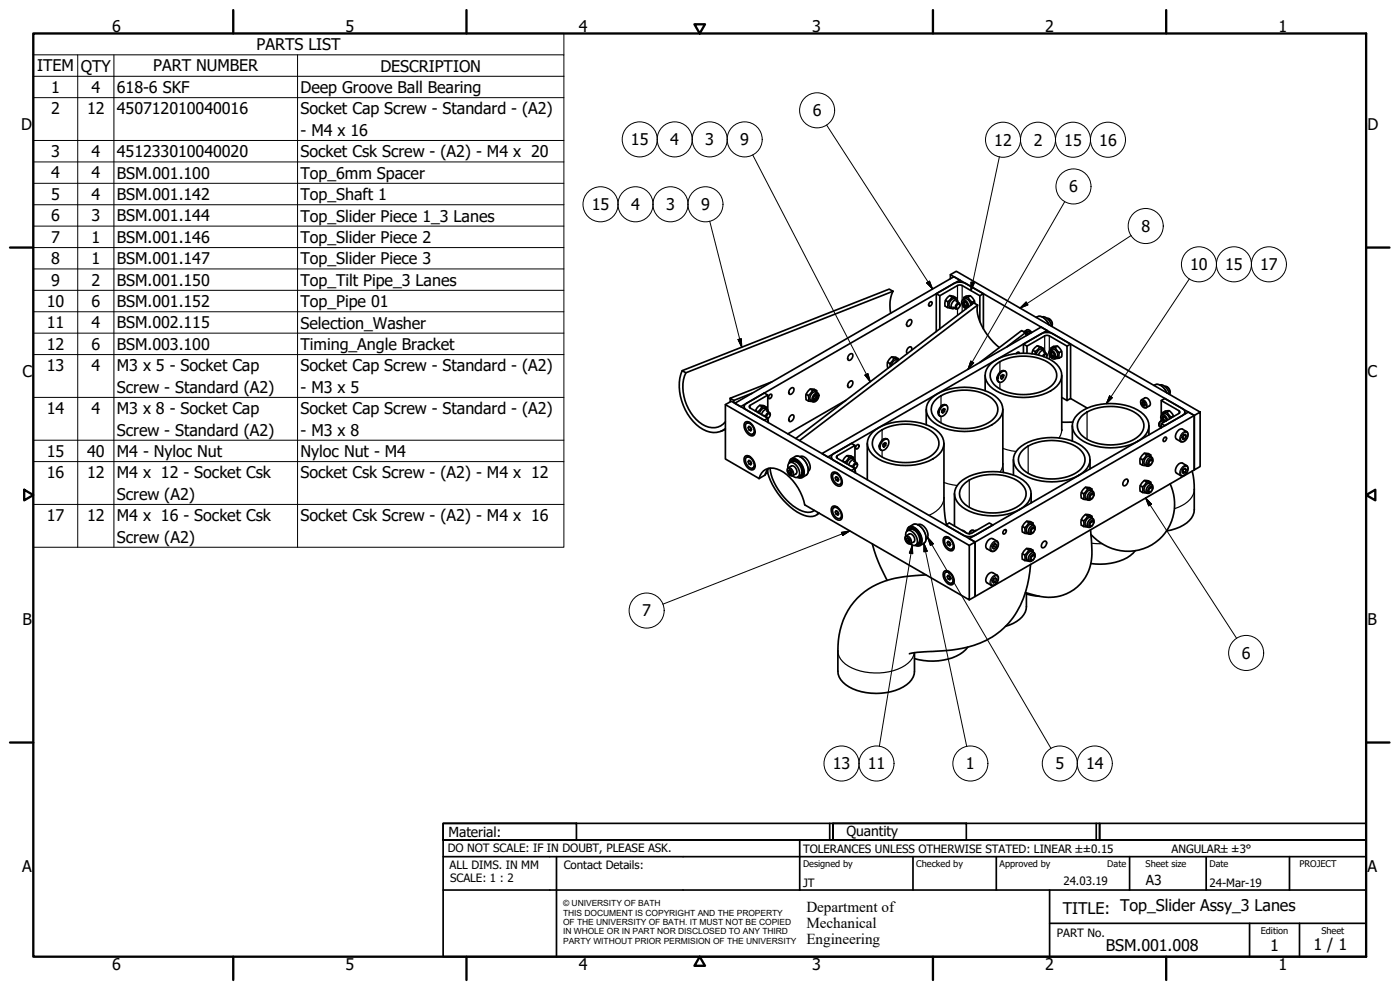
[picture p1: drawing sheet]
<svg xmlns="http://www.w3.org/2000/svg" width="420mm" height="297mm" viewBox="0 0 420 297" stroke-linecap="round" stroke-linejoin="round" font-family="sans-serif">
<!-- layer: Visible (ISO) -->
<g fill="none" stroke="#000" stroke-width=".51">
<path d="M268 87.4a10.3 10.3 0 0 0-.7 6.6M272.6 96.2l.7-.3a1.23 1.23 0 0 1 .2 1.3 1.23 1.23 0 0 1-1.2 .7 1.12 1.12 0 0 1 .3-1.7zM278.9 90.9l.5-.4a.71 .71 0 0 1 .2 .9 .71 .71 0 0 1-.9 .3zM281 88.1l1 .6 5.4-3 .7-.2 .7 .2 5.3 3v7.8M282 88.7v9.9M283.7 90.1l.7 .4M284.3 92.3l1.3 .2M285 88.7l.7 .4M285.2 83.6v-1.2l1.8-1 73.2 42.2M285.2 82.4l73.2 42.3-65.7 37.9-73.2-42.2-1.8 1M286 92.1l.9 .6M286.9 89.3a1.82 1.82 0 0 0-1.8-.5 1.82 1.82 0 0 0-1.4 1.3l-.1 .4a1.32 1.32 0 0 0 .7 1.8"/>
<path d="M287 89.9l-.1-.6-1.2-.2-.5 .8a1.1 1.1 0 0 0-.7 1.5l-.2 .9M287 90.4l.9 .5M287.2 90a1.58 1.58 0 0 0-1.9 .1 1.58 1.58 0 0 0-.4 1.9l.8 .6M287.5 91.3l.2-.1a.75 .75 0 0 1 .2 .9 .75 .75 0 0 1-.9 .4v-.6zM287.5 90.7l-.2-.6a1.63 1.63 0 0 0-1.6 .8 1.63 1.63 0 0 0 .1 1.7l.7-.1M288.1 84l-1.8-1-65.8 38 1.8 1 65.8-38v.6M288.1 91.6l-.1-.5a.94 .94 0 0 0-1.1 .4 .94 .94 0 0 0 .2 1.2l.4-.2M288.9 90a1.55 1.55 0 0 1 1.8 0 1.55 1.55 0 0 1 .6 1.6M289.1 90.5a1.1 1.1 0 0 1 1 .5 1.1 1.1 0 0 1 0 1.2 1.2 1.2 0 0 1-1-1.7zM289.2 89.9l.1-.7 1.2-.1 1.2 1.6-.1 .6M289.3 89.2a1.88 1.88 0 0 1 3.1 1.1l.1 .7M289.3 90.6a.88 .88 0 0 1 .8 .4 .88 .88 0 0 1-.1 1l-.7-.6z"/>
<path d="M289.4 90.8h.1M289.5 90.5v.9l.7 .4M289.9 91.8h.1M290.7 92.1l-.4-1.4a1.11 1.11 0 0 0-1.5-.5 1.92 1.92 0 0 0 1.2 2.4M291.2 88.7l-.7 .4M292.4 90.3l-.7 .4M293.4 91.5a11.9 11.9 0 0 0 3 9.1l1.7 2 1.8 1.7M294.1 88.7l1-.6-5.3-3-1.7-.5-1.8 .5-5.3 3v11.4M295.1 88.1v10.6M307.3 99.5h.1M307.7 99.8l.4 .9M308.1 99.9l-.2 .2"/>
<path d="M308.1 99.9l.5 .3M308.1 99.9l-.3 .1M308.2 99l-.9 .5M308.7 99.4l-.1 .1 .7 .4M309.6 99.8l-.3-.4a.75 .75 0 0 0-.6-.5 .75 .75 0 0 0-.7 .4l.2 1.3M311 95.2a2.16 2.16 0 0 1 3.2 1.1l.7 1.2M312.8 95.1a3 3 0 0 1 2.8 2.8 1.61 1.61 0 0 0-1.4-2.4M314.2 99.2l-65.7 37.9-1.8-1 65.8-38 1.7 1.1v.5M204.7 111.2l62.2-24.5 1.1 .7-62.2 24.5zM204.7 111.2a15.3 15.3 0 0 0 6.3 17.6 5.8 5.8 0 0 0 6.7-.2M205.8 111.9a13.1 13.1 0 0 0 5.9 15.9 4.8 4.8 0 0 0 6-1.2M219.1 119.5l.1 1"/>
<path d="M225.7 118l-5.5 2.1M230.4 118.5v4.5M231.1 118.4l.2-.1a.72 .72 0 0 1 .2 .9 .72 .72 0 0 1-.8 .3v-.6zM231.7 114.6l-12.6 4.9 1.1 .6M237.3 116.6l.6-.3a1.2 1.2 0 0 1 .2 1.3 1.2 1.2 0 0 1-1.1 .7 1.13 1.13 0 0 1 .3-1.7zM241.9 118.3l.7 .4M243.2 116.7l.6 .4M244.2 118.5a.93 .93 0 0 1 1.5-.2 1.75 1.75 0 0 1-1.8 2.2 1.41 1.41 0 0 1 .3-2zM244.3 119.7h.1M244.4 118.7l.6-.2 .2 .1v.6a.81 .81 0 0 1-1 .7l-.1-.5zM244.6 118.5l.6-.1a1.09 1.09 0 0 1 0 1.2 1.09 1.09 0 0 1-1 .5l-.1-1zM244.9 118.5a1.02 1.02 0 0 1-.8 1.3"/>
<path d="M244.9 118.7v.1M245.1 117.2a1.87 1.87 0 0 0-1.9-.4 1.87 1.87 0 0 0-1.3 1.5v.4a1.42 1.42 0 0 0 .7 1.6M245.2 117.8l-.1-.6-1.3-.1-1.2 1.6v1.6M245.5 118a1.55 1.55 0 0 0-1.8 0 1.55 1.55 0 0 0-.6 1.6v.4l.9 .6M254.9 106.4l.7-.3a1.2 1.2 0 0 1 .2 1.3 1.2 1.2 0 0 1-1.2 .7 1.15 1.15 0 0 1 .3-1.7zM254.9 114.5l.7-.3a1.2 1.2 0 0 1 .2 1.4 1.2 1.2 0 0 1-1.2 .7 1.13 1.13 0 0 1 .3-1.8zM266.4 108.7l.7 .4M267.6 107.1l.7 .4M269.2 108.4l-.4 .4M269.5 107.6a1.87 1.87 0 0 0-1.9-.4 1.87 1.87 0 0 0-1.2 1.5l-.1 1.1 .3 .6M269.6 108.2a1.51 1.51 0 0 0-2.1 1.5M269.6 108.1l-.1-.5-1.2-.1-1.2 1.6 .1 .9"/>
<path d="M273.5 105.1v-1a1.25 1.25 0 0 0-1.2 .6 1.25 1.25 0 0 0 0 1.4M279.5 119.5a16.9 16.9 0 0 1 17-1.9 6.6 6.6 0 0 1 4.5 5.2 7.1 7.1 0 0 1-5.8 5.8 16.8 16.8 0 0 1-15.7-2.5 4.4 4.4 0 0 1 0-6.6zM295.7 112.6v4.6M297.2 109.3a16.9 16.9 0 0 1 17-2 6.5 6.5 0 0 1 4.4 5.3 6.2 6.2 0 0 1-4.4 5.3 17.7 17.7 0 0 1-16.2-1.2 4.5 4.5 0 0 1-.8-7.4zM298.3 109.9a14.3 14.3 0 0 1 13.6-2.4 6.4 6.4 0 0 1 5.2 5.1 5.8 5.8 0 0 1-4.4 4.8 15 15 0 0 1-13.9-1.6 3.9 3.9 0 0 1-.5-5.9zM299.2 113.2v.5M300.3 111.9a1.04 1.04 0 0 1 1.7-.2 2.48 2.48 0 0 1-1.9 3 1.53 1.53 0 0 1-.1-2.4zM300.5 112.9l.6 .3 .2-.6-.4-.2-.5 .4-.1 .7M300.5 112.7v.2M300.5 112.9l-.1 .1M300.5 111.3l-.4 .3M300.7 113.7l-.4-.2 .4 .2"/>
<path d="M301.1 113.2l-.4 .5M301.7 111.4a1.94 1.94 0 0 0-2.5 2 1.04 1.04 0 0 0 .6 1.3M302.2 104l5.5-4.2-1.1-.6-12.6 9.6M305.9 106l-.2-.4h-.2l-.5 .5M307.1 103.2l1.1 .7 5.3-3.1 .7-.2 .7 .2 5.3 3.1v16.3M307.9 100.3l.3 .3M308.2 103.9v2.1M308.6 100.2l-.5 .2M308.6 100.2l.1 .1M310 105.1l.7 .4M311.3 103.7l.7 .4M313.1 104.5l-1.8-.8-1.3 1.4-.3 1.1"/>
<path d="M313.1 105v-.5l-1.1-.4-.6 .8a1.03 1.03 0 0 0-.7 1.4M313.1 105.5l.9 .6M313.2 107a.74 .74 0 0 1 .9-.6l-.1 .9M313.4 105.1l-.7-.4a1.68 1.68 0 0 0-1.7 1.6M313.7 105.8l-.2-.6a1.46 1.46 0 0 0-1.8 1.3M314.2 106.7l-.2-.7a1.11 1.11 0 0 0-1.1 .9M315 105.2a1.67 1.67 0 0 1 1.6 2.4 1.67 1.67 0 0 1-1.6-2.4zM315.1 105.1a1.55 1.55 0 0 1 1.7 0 1.55 1.55 0 0 1 .7 1.6l-.1 .4-.9 .6M315.2 105.6a1.08 1.08 0 0 1 1.1 .5 1.08 1.08 0 0 1 0 1.2l-.9-.4-.3-.7zM315.3 105l.1-.6 1.3-.1 .5 .8a1.07 1.07 0 0 1 .6 1.6l.1 .7-1.1 .2M315.4 104.4a1.84 1.84 0 0 1 1.9-.5 1.84 1.84 0 0 1 1.3 1.5l.1 .4a1.38 1.38 0 0 1-.8 1.6M315.5 105.7a.87 .87 0 0 1 .8 .4 .87 .87 0 0 1-.1 1 .97 .97 0 0 1-.7-1.4z"/>
<path d="M315.5 105.9h.1M315.6 105.6l.1 .9 .7 .4M316.1 106.9h.1M317.4 103.9l-.7 .4M318.6 105.4l-.7 .4M318.6 119.3l1.6 .9 1.1-.6M318.6 112.6l.1 16.6M320.2 103.9l1.1-.7-5.3-3-1.1-.4h-1.3l-1.1 .4-5.4 3v2.8M321.3 119.6l5 2.9M321.3 103.2v16.4M346.3 115.6a2.58 2.58 0 0 1 3.6 1.7l.3 .6M348.1 115.5a3 3 0 0 1 2.9 2.8"/>
<path d="M349.6 115.9a1.61 1.61 0 0 1 1.3 2.4M217.7 121.4l73.2 42.2v16.4l-49.4-28.5a15.1 15.1 0 0 0-8.3-10.8 3.8 3.8 0 0 0-5.4 2.9l-10.1-5.9zM217.7 128.9l-1.4 .5M220.2 120.1l.1 .7M223.3 122v.6M223.5 126.8a1.72 1.72 0 0 1 2.5 1 2.06 2.06 0 0 1 0 2.9 2.92 2.92 0 0 1-2.5-3.9zM223.5 137a1.72 1.72 0 0 1 2.5 1 2.06 2.06 0 0 1 0 2.9 2.92 2.92 0 0 1-2.5-3.9zM223.7 121.3l5.7-3.4 1 .6-5.3 3.1-.3 .4 .3 .4 5.3 3.1-1 .6-5.3-3.1a1.04 1.04 0 0 1-.4-1.7zM223.9 137.4a1.41 1.41 0 0 1 2.1 .9 1.29 1.29 0 0 1-.4 2.2 2.53 2.53 0 0 1-1.7-3.1zM223.9 127.2a1.41 1.41 0 0 1 2.1 .9 1.28 1.28 0 0 1-.4 2.2 2.5 2.5 0 0 1-1.7-3.1zM224.5 138.5l.3-.4 .5 .3 .2 .7-.2 .4-.5-.3 .6-.4M224.5 128.3l.3-.4 .5 .3 .2 .7-.2 .4-.5-.3 .6-.4"/>
<path d="M225 138.3l-.5 .2 .3 .7M225 128l-.5 .3 .3 .7M225.1 137h-.5l-.5 .2M225.1 126.8h-.5l-.5 .2M225.4 138.7v.1M225.4 128.5v.1M225.4 138.8h.1M225.4 128.6h.1M226.6 139.6l-.2 .5-.4 .3M226.6 129.4l-.2 .5-.4 .3M226.8 123.2l.6 .4M228 121.6l.7 .4"/>
<path d="M229 124.7l.6 .1 .5 .5M229.9 122.1a1.85 1.85 0 0 0-1.9-.5 1.85 1.85 0 0 0-1.2 1.6l-.1 .1M230 122.7l-.1-.6-1.2-.1-1.2 1.8M230 123.3l.9 .5M230.1 125.3l.3-1 .5-.3a.89 .89 0 0 1-.5 1.5v1.2M230.3 122.9l-.7-.4a1.67 1.67 0 0 0-1.7 1.5M230.4 125.9l.2 .9M230.6 123.6l-.2-.7a1.56 1.56 0 0 0-1.9 1.5M230.6 125.4l-.2 .1M231.2 124.4l-.3-.6a1.11 1.11 0 0 0-1.1 1.1M236.8 138.9l.1-.4a2.55 2.55 0 0 1 2.1-1.7 4.1 4.1 0 0 1 3.2 5.6l-.3 .2a2.3 2.3 0 0 1-2.2 .8l-.4-.2M237.3 124.7l.6-.3a1.21 1.21 0 0 1 .2 1.4 1.21 1.21 0 0 1-1.1 .7 1.15 1.15 0 0 1 .3-1.8z"/>
<path d="M237.3 138.6a1.45 1.45 0 0 1 2.5 .2 3.3 3.3 0 0 1 .8 4l-.8 .2M237.7 138.4a2.91 2.91 0 0 1 3 3.2l-.2 .9-.3 .3M237.7 138.4l-.7 .4M237.9 138l-.2 .4M238.2 138l-.1 .3M238.3 138.3l.3-.3-.3 .3M238.5 138l-.1 .3M238.7 138.4l.7 .2M238.8 138.1l-.1 .3M238.8 131.6l53.5-40.7 1.1 .6-53.5 40.7M238.9 138.1l-.1 .3M239 138.3l-.3 .1"/>
<path d="M239.2 138.3l.5 .4M239.5 138.6l.7 .6M240.1 137a2.38 2.38 0 0 1 2.8 2 1.71 1.71 0 0 1-.3 2.4M242.6 120.3l1.2 .1M249.5 137.1v.6M249.8 136.4l5.7-3.4 1.1 .7-5.3 3-.3 .4 .3 .4 5.3 3.1-1.1 .6-5.3-3.1a1.06 1.06 0 0 1-.4-1.7zM252.9 138.3l.7 .4M253.8 120.1l-17.4 10.1M254.1 136.7l.7 .4M255.1 139.7l.6 .2 .6 .5M256.1 137.2a1.87 1.87 0 0 0-1.9-.4 1.87 1.87 0 0 0-1.3 1.5v.1M256.2 137.8l-.1-.6-1.3-.1-1.2 1.8"/>
<path d="M256.2 138.4l.9 .5M256.4 138l-.6-.4a1.62 1.62 0 0 0-1.7 1.5M256.6 133.7v4.4M256.8 138.7l-.3-.7a1.56 1.56 0 0 0-1.8 1.5M257.1 133.6l.5-.2a.8 .8 0 0 1 .1 .9 .8 .8 0 0 1-.8 .4l-.1-.5zM257.3 139.6l-.2-.7a1.14 1.14 0 0 0-1.2 1.1M260.3 133v10.9M261.8 129.7a16.2 16.2 0 0 1 14.4-2.8 8.6 8.6 0 0 1 7 5.3 5.2 5.2 0 0 1-3.3 5.5 17.6 17.6 0 0 1-17.2-.6 4.5 4.5 0 0 1-.9-7.4zM263 130.3a14.5 14.5 0 0 1 14.3-2.1 5.6 5.6 0 0 1 4.4 5.4 6.9 6.9 0 0 1-5.2 4.5 14.3 14.3 0 0 1-13.5-2.4 3.7 3.7 0 0 1 0-5.4zM263.8 133.6v.5M264.9 132.3a.98 .98 0 0 1 1.3-.5 .98 .98 0 0 1 .5 1.3l-.4 1a1.22 1.22 0 0 1-.9 1 1.22 1.22 0 0 1-1.2-.4 2.51 2.51 0 0 1 .7-2.4zM265.2 133.3l.6 .4 .1-.7-.3-.2-.5 .4-.2 .7"/>
<path d="M265.2 133.1v.2M265.2 133.3l-.2 .1M265.2 131.7l-.5 .3M265.3 134.1l-.4-.2 .4 .2M265.8 133.7l-.5 .4M266.4 131.8a1.92 1.92 0 0 0-2.5 2 1.03 1.03 0 0 0 .6 1.3M278 122.8v4.6M280.6 120.1a14.3 14.3 0 0 1 14.4-2.1 5.6 5.6 0 0 1 4.4 5.4 6.8 6.8 0 0 1-5.2 4.5 14.4 14.4 0 0 1-13.6-2.4 3.7 3.7 0 0 1 0-5.4zM281.5 123.4v.5M282.6 123.7l.4 .2-.4-.2M282.6 122.1a1.03 1.03 0 0 1 1.8-.1 2.51 2.51 0 0 1-2 3 1.52 1.52 0 0 1-.1-2.5zM282.9 123.1l.6 .3 .1-.6-.4-.2-.5 .4-.1 .7"/>
<path d="M282.9 122.9v.2M282.9 123.1l-.2 .1M282.9 121.5l-.5 .3M283.3 133v16.4a34.9 34.9 0 0 0 .7 8M283.5 123.4l-.5 .5M284.1 121.6a1.92 1.92 0 0 0-2.6 2 1.04 1.04 0 0 0 .7 1.3M301 122.8l.1 19M304.1 137.9v4.6M305.7 134.6a16.9 16.9 0 0 1 16.9-1.9 6.6 6.6 0 0 1 4.5 5.2 7.1 7.1 0 0 1-5.7 5.8 16.9 16.9 0 0 1-15.7-2.4 4.4 4.4 0 0 1 0-6.7zM306.8 135.2a14.3 14.3 0 0 1 13.6-2.4 6.4 6.4 0 0 1 5.2 5.1 5.8 5.8 0 0 1-4.4 4.8 15 15 0 0 1-13.9-1.6 3.9 3.9 0 0 1-.5-5.9zM321.8 127.7v4.6M322 126.6l-3.4 .1"/>
<path d="M323.4 124.4a16.2 16.2 0 0 1 14.3-2.8 8.7 8.7 0 0 1 7 5.3 5.2 5.2 0 0 1-3.3 5.5 17.6 17.6 0 0 1-17.2-.6 4.5 4.5 0 0 1-.8-7.4zM324.5 125a14.5 14.5 0 0 1 14.4-2.1 5.5 5.5 0 0 1 4.4 5.4 7.2 7.2 0 0 1-6.2 4.8 14.3 14.3 0 0 1-12.6-2.6 3.8 3.8 0 0 1 0-5.5zM327.1 137.9v2.8M342.2 137.5l.7 .4M342.5 120.1l1.1-.7a1.58 1.58 0 0 1 1.4 2.4l-1 .5a1.57 1.57 0 0 1-1.5-2.2zM342.9 139.6l1.1 .1M343 120.5l.5 .3 .2 .7-.2 .3-.6-.3-.2-.6zM343.1 120.6l-.4 .3M343.2 120.7l.2 .6M343.4 121.3l-.5 .2M343.4 121.3l.3 .1M343.4 136l.7 .4"/>
<path d="M344.5 139.4l.2 .1M344.8 127.7v2.8M345.1 138.3l.5-.3a.75 .75 0 0 1 .1 1 .75 .75 0 0 1-.9 .3zM345.4 136.5a1.84 1.84 0 0 0-1.9-.5 1.84 1.84 0 0 0-1.3 1.5l-.1 .4a1.38 1.38 0 0 0 .8 1.7M345.5 137.1l-.1-.6-1.3-.1-1.2 1.5v1.7M345.5 137.7l.2 .1M345.7 137.3a1.55 1.55 0 0 0-1.8-.1 1.55 1.55 0 0 0-.6 1.7l.3 .6 .6 .3M345.8 138.8a1 1 0 0 0-.4-1.6 1.81 1.81 0 0 0-1.1 2.6 1.22 1.22 0 0 0 1.3-.6M345.9 138.4l-.2-.6a1.04 1.04 0 0 0-1.1 .6 1.04 1.04 0 0 0 .3 1.2l.4-.2M348.5 127.5l-.1 .9M348.5 125.9v.4l-.6 .5-.1 .7M348.5 127.1l1.1 .6 5.3-3a1.07 1.07 0 0 0 .7-1.1 1.07 1.07 0 0 0-.7-1l-5.3-3-1.1 .6 5.3 3 .3 .4-.3 .4-5.3 3.1v1.2"/>
<path d="M348.5 120.2v4.4M348.7 124.5l.6-.4a1.62 1.62 0 0 1 1.7 1.6M348.9 124.4l.1-.7 1.3-.1 1.2 1.6v.2M349 123.7a1.84 1.84 0 0 1 1.9-.4 1.84 1.84 0 0 1 1.3 1.5v.2M349.1 125.3h.1M349.2 125l-.1 .5 .6 .8M349.4 126.4a1 1 0 0 0-1.4 .4 1 1 0 0 0 .4 1.4M349.4 131.3l.5-.2a.8 .8 0 0 1 .1 .9 .8 .8 0 0 1-.8 .4l-.1-.4zM349.7 126.3h.1M349.9 126.3l-.5 .1-.6 .5M350 126.2l-.1-.6-.8-.6a.83 .83 0 0 0 .4 1.4M350.1 126.2l-.2-.7a.8 .8 0 0 0-1.1-.5 1.05 1.05 0 0 0 .2 1.2"/>
<path d="M350.4 126l-.2-.5a1.35 1.35 0 0 0-1.6-.9 1.44 1.44 0 0 0 .1 1.6M350.9 123.2l-.6 .4M352.2 124.8l-.7 .4M353.4 129.3a1.27 1.27 0 0 1 1.5-.5l1.3 .7a1.95 1.95 0 0 1 0 2.1 1.95 1.95 0 0 1-1.8 .9l-1.3-.7a1.76 1.76 0 0 1 .3-2.5zM353.4 139.5a1.27 1.27 0 0 1 1.5-.5l1.3 .7a1.95 1.95 0 0 1 0 2.1 1.95 1.95 0 0 1-1.8 .9l-1.3-.7a1.76 1.76 0 0 1 .3-2.5zM354.8 131.3h.1M354.9 131.3l.7 .4M355 131l-.1 .3M355.1 130.8l.2-.3 .7 .4M355.2 130.5l.6-.2 .2 .6-.4 .8-.6 .2-.2-.6zM355.6 123.6v.6M358.4 124.7l1.8-1.1v16.4l-1.8 1z"/>
<path d="M230.4 141.8a20.9 20.9 0 0 0 10.9 12.8 3.7 3.7 0 0 0 4.4-.7M230.4 140.8v1l-.7 .4M230.6 140.5l-1 2-1.8 1.1M231.1 140.4a17.6 17.6 0 0 0 9.7 13 3.8 3.8 0 0 0 3.6-.3M236.4 140.5l1.1-.7a1.57 1.57 0 0 1 1.4 2.4l-1 .5a1.57 1.57 0 0 1-1.5-2.2zM236.5 140.4a1.19 1.19 0 0 1 .3-1.5 1.19 1.19 0 0 1 1.6 .2 3.1 3.1 0 0 1 1.2 4 1.36 1.36 0 0 1-1.8-.3M236.6 141.3l.5-.2 .2 .6M236.9 141l.5 .3 .3 .6-.3 .4-.5-.3-.3-.7zM237.3 141.7l.3 .1M237.3 141.7l-.4 .3M240.2 142.8l-.7 .4M240.5 142.5h.3"/>
<path d="M240.6 142.1l.3 .1M240.6 142.7l-.4 .1M240.7 140.2l.2 .9M240.7 141.8l.3 .1M240.8 141.8h.2M240.9 141.1l-.2 .7M240.9 141.7l-.2 .1M241 140.9v.5M241 142.1l-.4 .2 .4-.2M245.8 154l-.6 .4M249.7 141.9a1.72 1.72 0 0 1 2.5 1 2.06 2.06 0 0 1 0 2.9 2.89 2.89 0 0 1-2.5-3.9zM249.7 152.1a1.72 1.72 0 0 1 2.5 1 2.06 2.06 0 0 1 0 2.9 2.89 2.89 0 0 1-2.5-3.9z"/>
<path d="M250 152.5a1.41 1.41 0 0 1 2.2 .9 1.28 1.28 0 0 1-.4 2.2 2.5 2.5 0 0 1-1.8-3.1zM250 142.3a1.39 1.39 0 0 1 2.2 .9 1.29 1.29 0 0 1-.4 2.2 2.5 2.5 0 0 1-1.8-3.1zM250.7 153.6l.2-.3 .5 .2 .3 .7-.2 .4-.6-.3 .7-.4M250.7 143.4l.2-.3 .5 .2 .3 .7-.2 .4-.6-.3 .7-.4M251.1 153.4l-.4 .2 .2 .7M251.1 143.2l-.4 .2 .2 .7M251.3 152.2l-.6-.2-.4 .3M251.3 142l-.6-.2-.4 .3M251.6 153.9h.1M251.6 143.6v.1M251.6 153.8v.1M251.6 143.7h.1"/>
<path d="M252.8 154.7l-.2 .5-.5 .3M252.8 144.5l-.7 .8M256.2 140.4l.3-1 .6-.2 .2 .1v.6l-.7 .7M256.6 141l.1 .9M256.6 140.6v1.2M256.6 140.6h.1M256.8 140.5l-.2 .1M272.2 159.3l.1-.4a2.91 2.91 0 0 1 2.5-1.6 4.2 4.2 0 0 1 2.8 5.5l-.3 .2a2.38 2.38 0 0 1-2.2 .8l-.4-.2M272.6 159.1a1.45 1.45 0 0 1 2.6 .1 3.2 3.2 0 0 1 .7 4l-.8 .2M273 158.8a2.87 2.87 0 0 1 3 3.2l-.5 1.2M273 158.8l-.7 .4M273.3 158.4l-.3 .4"/>
<path d="M273.6 158.4l-.2 .3M273.8 158.5l.2-.1-.4 .3zM273.8 158.4l-.1 .4M274.1 158.9l.7 .1M274.2 158.5l-.1 .3M274.3 158.5l-.1 .3M274.3 158.7l-.2 .2M274.6 158.7l.4 .4M274.8 159.1l.7 .6M275.4 157.4a2.36 2.36 0 0 1 2.9 2 1.73 1.73 0 0 1-.4 2.4M283.8 157.5l1.1-.6 5.3 3.1 .7 .2 .7-.2 5.3-3.1 1.1 .6-5.3 3.1-1.8 .4-1.8-.4zM286.4 148.1v9.7"/>
<path d="M288 144.8a16.9 16.9 0 0 1 16.9-1.9 6.6 6.6 0 0 1 4.6 5.2 7.1 7.1 0 0 1-5.8 5.8 16.8 16.8 0 0 1-15.7-2.4 4.3 4.3 0 0 1 0-6.7zM288.7 159.1l1.2 .7M289.1 145.4a14.3 14.3 0 0 1 13.6-2.3 6.4 6.4 0 0 1 5.3 5 5.8 5.8 0 0 1-4.5 4.8 15 15 0 0 1-13.9-1.6 3.9 3.9 0 0 1-.5-5.9zM291.6 159.1l-.5 .4-.2 .7 .1-.4a.86 .86 0 0 1 1.4-.5M293 159.1l-.5 .2-.6 .5M301.3 159.1l.5-.2a.8 .8 0 0 1 .1 .9 .8 .8 0 0 1-.8 .4l-.1-.5zM306.8 158l.7 .4M308.1 156.4l.7 .4M309.1 159.8l.2 .1M309.5 148.1v2.8M309.7 158.7l.5-.3a.75 .75 0 0 1 .2 1 .75 .75 0 0 1-.9 .3zM310 156.9a1.86 1.86 0 0 0-1.9-.5 1.86 1.86 0 0 0-1.3 1.6l-.1 .3a1.4 1.4 0 0 0 .8 1.7"/>
<path d="M310.1 157.5l-.1-.6-1.2-.1-1.3 1.6v1.6M310.1 158.1l.2 .1M310.4 157.7a1.55 1.55 0 0 0-1.8-.1 1.55 1.55 0 0 0-.6 1.7v.3l.9 .6M310.5 159.2a1 1 0 0 0-.4-1.6 1.81 1.81 0 0 0-1.2 2.6 1.23 1.23 0 0 0 1.3-.6M310.5 158.8l-.2-.6a1.19 1.19 0 0 0-1 1.7l.7-.1M324.5 147.8l.7 .4M324.5 155.9l.7 .4M325.2 149.8l1.2 .1M325.2 158l1.2 .1M325.8 146.2l.6 .4M325.8 154.4l.6 .4M326.8 149.6l.2 .1"/>
<path d="M326.8 157.8l.2 .1M327.3 158.9l.1 1.5a23.2 23.2 0 0 1-.4 10.2 13.2 13.2 0 0 1-17.6 7.7l-1.7-.5M327.4 148.5l.5-.3a.75 .75 0 0 1 .1 1 .75 .75 0 0 1-.9 .3zM327.4 156.7l.5-.3a.75 .75 0 0 1 .1 1 .75 .75 0 0 1-.9 .3zM327.7 146.7a1.84 1.84 0 0 0-1.9-.5 1.84 1.84 0 0 0-1.3 1.6l-.1 .3a1.41 1.41 0 0 0 .8 1.7M327.7 154.9a1.84 1.84 0 0 0-1.9-.5 1.84 1.84 0 0 0-1.3 1.5l-.1 .4a1.38 1.38 0 0 0 .8 1.7M327.8 147.3l-.1-.6-1.3-.1-1.2 1.6v1.6M327.8 155.5l-.1-.6-1.3-.1-.5 .8a1.07 1.07 0 0 0-.6 1.6l-.1 .8M327.8 147.9l.2 .1M327.8 156l.2 .2M328 147.5a1.55 1.55 0 0 0-1.7-.1 1.55 1.55 0 0 0-.7 1.7l.1 .3 .9 .6M328 155.6a1.55 1.55 0 0 0-1.7 0 1.55 1.55 0 0 0-.7 1.7l.3 .5 .7 .4"/>
<path d="M328.1 149a.98 .98 0 0 0-.4-1.6 1.81 1.81 0 0 0-1.1 2.6 1.23 1.23 0 0 0 1.3-.6M328.1 157.1a1 1 0 0 0-.4-1.5 1.82 1.82 0 0 0-1.1 2.6 1.18 1.18 0 0 0 1.3-.6M328.2 148.6l-.2-.6a1.03 1.03 0 0 0-1.1 .6 1.03 1.03 0 0 0 .3 1.2l.5-.2M328.2 156.8l-.2-.6a1.03 1.03 0 0 0-1.1 .6 1.03 1.03 0 0 0 .3 1.2l.5-.2M337.4 144.2l.9-.4a1.23 1.23 0 0 1 0 1.3 1.23 1.23 0 0 1-1.2 .6 1.23 1.23 0 0 1 .3-1.5zM342.2 145.7l.7 .4M342.9 147.8l1.1 .1M343.4 144.2l.7 .4M344.5 147.6l.2 .1M345.1 146.5l.5-.3a.74 .74 0 0 1 .1 .9 .74 .74 0 0 1-.9 .3zM345.4 144.7a1.85 1.85 0 0 0-1.9-.5 1.85 1.85 0 0 0-1.3 1.5l-.1 .4a1.38 1.38 0 0 0 .8 1.7M345.5 145.3l-.1-.6-1.3-.1-1.2 1.5v1.7"/>
<path d="M345.5 145.8l.2 .2M345.7 145.4a1.57 1.57 0 0 0-1.9 .1 1.57 1.57 0 0 0-.4 1.9l.8 .6M345.8 146.9a1 1 0 0 0-.4-1.5 1.8 1.8 0 0 0-1.1 2.6 1.15 1.15 0 0 0 1.3-.7M345.9 146.6l-.1-.5a.94 .94 0 0 0-1.1 .4 .94 .94 0 0 0 .2 1.2l.4-.1M351.2 145.2a14.2 14.2 0 0 1-4.6 17.7 14.2 14.2 0 0 1-18.3-1.6l-.9-.9M355 141.3l-.1 .1M355 141.3l.7 .4M355.1 140.9l.6-.4 .3 .5-.3 .7-.6 .4-.3-.4zM355.1 140.9l-.1 .4M355.5 140.6l.5 .4M357.8 141.3l.3 1.4a48.7 48.7 0 0 1 .3 10.2 7 7 0 0 1-5.6 5.7l-2.7 .7M261.8 163.2a51.1 51.1 0 0 0 4.4 10.9"/>
<path d="M271.8 160.8a1.18 1.18 0 0 1 .4-1.5 1.18 1.18 0 0 1 1.5 .2 3 3 0 0 1 1.2 4 1.39 1.39 0 0 1-1.7-.3M272.2 161.4l.6 .3 .2 .6-.2 .4-.6-.3-.2-.7zM272.4 161.5l-.4 .2M272.5 161.5l.2 .6M272.7 162.1l.3 .1M272.7 162.1l-.5 .3M275.5 163.2l-.7 .4M275.8 162.9h.4M275.9 162.7l.4-.2-.4 .2M276 162.6l.3 .1M276 163.1l-.5 .1M276.1 160.6l.1 .9"/>
<path d="M276.1 162.2l.3 .1M276.1 162.2h.3M276.2 161.5l-.2 .7M276.3 162.1l-.3 .1M276.3 161.3l.1 .5M277.9 172.5a36.7 36.7 0 0 0-14.9 2.9 20.7 20.7 0 0 0-11.5 19.9v6.1a7.1 7.1 0 0 0 5.7 5.8 16.9 16.9 0 0 0 15.7-2.5 4.7 4.7 0 0 0 1.5-3.3v-5.6M283.3 161.3a1.72 1.72 0 0 1 2.5 1 2.06 2.06 0 0 1 0 2.9 2.89 2.89 0 0 1-2.5-3.9zM283.3 171.5a1.72 1.72 0 0 1 2.5 1 2.05 2.05 0 0 1 0 2.9 2.89 2.89 0 0 1-2.5-3.9zM283.6 161.7a1.42 1.42 0 0 1 2.2 .9 1.27 1.27 0 0 1-.5 2.2 2.51 2.51 0 0 1-1.7-3.1zM283.6 171.9a1.42 1.42 0 0 1 2.2 .9 1.27 1.27 0 0 1-.5 2.2 2.51 2.51 0 0 1-1.7-3.1zM284.3 162.8l.2-.4 .5 .3 .3 .7-.3 .4-.5-.3 .7-.4M284.3 173l.2-.4 .5 .3 .3 .7-.3 .4-.5-.3 .7-.4"/>
<path d="M284.7 162.5l-.4 .3 .2 .7M284.7 172.7l-.4 .3 .2 .7M284.9 161.3l-.6-.1-.5 .3M284.9 171.5l-.6-.1-.5 .3M285.1 163l.1 .1M285.1 173.2l.1 .1M285.2 163.1h.1M285.2 173.3h.1M286.3 163.9l-.1 .5-.5 .3M286.3 174.1l-.1 .5-.5 .3M290.9 161.6l65.7-38 1.8 1.1v16.3l-65.7 38v-16.4zM290.9 163.6l1.8-1v16.4l-1.8 1"/>
<path d="M296.5 162.2a1.23 1.23 0 0 1 1.4-.6l1.3 .8a1.93 1.93 0 0 1 .1 2 1.93 1.93 0 0 1-1.8 1l-1.3-.7a1.81 1.81 0 0 1 .3-2.5zM296.5 172.4a1.23 1.23 0 0 1 1.4-.6l1.3 .8a1.95 1.95 0 0 1 .1 2 1.95 1.95 0 0 1-1.8 1l-1.3-.7a1.81 1.81 0 0 1 .3-2.5zM298.1 163.7l.6-.5 .4 .3-.2 .7-.6 .5-.4-.2zM298.1 174.2h-.1M298.1 174.2l.7 .4M298.2 173.7l.6-.3 .3 .4-.3 .8-.6 .3-.3-.4zM298.2 163.8l.7 .4M298.2 163.8l-.2 .1M298.2 173.7l-.1 .5M298.2 163.6v.2M298.6 173.5l.5 .3M298.6 163.2l.5 .3"/>
<path d="M306.8 166.1l.7 .4M307.5 160l1.2 .1M307.5 168.2l1.2 .1M308 178.2l4 .7M308 177.9v4.1a6.7 6.7 0 0 1-5 5.5l-1.2 .4M308.1 164.6l.7 .4M309.1 168l.2 .1M309.3 169.4a27.7 27.7 0 0 1-7.4 18.4 25.5 25.5 0 0 1-16.3 7.2l-10.2 .7-2.5 .5M309.7 166.9l.5-.3a.75 .75 0 0 1 .2 1 .75 .75 0 0 1-.9 .3zM310 165.1a1.86 1.86 0 0 0-1.9-.5 1.86 1.86 0 0 0-1.3 1.5l-.1 .4a1.36 1.36 0 0 0 .8 1.7M310.1 165.7l-.1-.6-1.2-.1-1.3 1.5v1.7M310.1 166.3l.2 .1"/>
<path d="M310.4 165.8a1.55 1.55 0 0 0-1.8 0 1.55 1.55 0 0 0-.6 1.7v.3l.9 .6M310.5 167.3a.98 .98 0 0 0-.4-1.5 1.81 1.81 0 0 0-1.2 2.6 1.23 1.23 0 0 0 1.3-.6M310.5 167l-.2-.6a1.19 1.19 0 0 0-1 1.7l.7-.1M312.9 162.8l.3-.3 .6-.1a1.22 1.22 0 0 1 .1 1.3 1.22 1.22 0 0 1-1.2 .6 1.2 1.2 0 0 1 .2-1.5zM340.7 165.2a14.2 14.2 0 0 1-11.9 4l-1.4-.1M290.4 194.2a13.8 13.8 0 0 1-11.7 4.1l-4.3-.7"/>
<circle cx="273.1" cy="161.7" r="1.47"/>
</g>
<!-- layer: Visible Narrow (ISO) -->
<g fill="none" stroke="#000" stroke-width=".36">
<path d="M287.4 85.7v4.4M287.4 92.7v1.9M288.8 85.7v4.4M288.8 91.4v2.1M307.3 99.5a1.12 1.12 0 0 1 1.4 .8M307.5 99.7l.5 .2 .5 .5M311.3 95a3.2 3.2 0 0 1 3.5 2.5M314.2 95.5a1.68 1.68 0 0 1 1.4 2.4M282.4 118.8v3M300.1 108.5v3.1M300.1 114.7v2M308.6 100.4l-.1-.8 .4-.1 .4 .4-.4-.4-.3-.1-.2 .4 .1 .6"/>
<path d="M313.5 100.8v4.4M314.9 100.8v4.4M314.9 106.5v1.2M342.6 119.9a1.58 1.58 0 0 1 1.4 2.4M346.7 115.5a3.2 3.2 0 0 1 3.5 2.4M349.6 115.9a1.71 1.71 0 0 1 1.3 2.4M225.1 121.6v.8M236.9 138.9a1.36 1.36 0 0 1 .8-1.3 1.36 1.36 0 0 1 1.5 .4 4.4 4.4 0 0 1 1.9 4.8 1.26 1.26 0 0 1-1.7 .4M237.5 137.6a3.4 3.4 0 0 1 3.7 3 2.43 2.43 0 0 1-.4 2.7M238.7 137a3.4 3.4 0 0 1 3.7 2.9 2.37 2.37 0 0 1-.5 2.7M251.3 136.7v.8M264.7 129v3"/>
<path d="M264.7 135.2v1.9M282.4 125v1.9M301 139.2l-.4 1.6-.5 .8M301 134.5l3.9 1M308.6 133.8v8.2M318.6 129l-.3 1.6-.5 .8M326.2 123.6v8.2M342.4 120.3l.2-.2a1.42 1.42 0 0 1 1.2 2.2 1.49 1.49 0 0 1-1.4-2zM353.8 123.2v.8M354.9 130.2a.88 .88 0 0 1 1.6-.1 1.8 1.8 0 0 1-2 2.3 1.67 1.67 0 0 1 .4-2.2zM356.2 129.5a2.01 2.01 0 0 0-1.8 3M356.2 139.7a2.02 2.02 0 0 0-1.8 3"/>
<path d="M236.5 140.6a1.41 1.41 0 0 1 1.3 2.1 1.42 1.42 0 0 1-1.3-2.1zM236.6 140.4a1.57 1.57 0 0 1 1.3 2.3M272.2 159.3a1.34 1.34 0 0 1 .9-1.3 1.34 1.34 0 0 1 1.4 .4 4.4 4.4 0 0 1 2 4.8 1.29 1.29 0 0 1-1.8 .4M272.9 158.1a2.64 2.64 0 0 1 3 1.5l.4 .7a2.65 2.65 0 0 1-.2 3.4M274 157.4a2.67 2.67 0 0 1 3.1 1.5 3.2 3.2 0 0 1 .2 4.1M283.3 149.4a6.2 6.2 0 0 1-4.5 5.2M283.3 144.8l4 .9M290.9 144v8.2M355 140.3a.89 .89 0 0 1 1.4-.2 1.94 1.94 0 0 1-1.7 2.6 1.59 1.59 0 0 1 .3-2.4zM358.4 146.8a6.6 6.6 0 0 1-4.8 5.4l-1.2 .4M271.9 161a1.41 1.41 0 0 1 1.2 2.1 1.41 1.41 0 0 1-1.2-2.1zM271.9 160.8a1.59 1.59 0 0 1 1.4 2.3"/>
<path d="M298.1 173.2a.85 .85 0 0 1 1.3-.2 1.95 1.95 0 0 1-1.6 2.5 1.62 1.62 0 0 1 .3-2.3zM298.2 162.9l1.1-.3a1.79 1.79 0 0 1-1.6 2.7 1.77 1.77 0 0 1 .5-2.4zM299.2 162.4a2.02 2.02 0 0 0-1.7 3M299.2 172.6a2.03 2.03 0 0 0-1.7 3M327.6 163l3.2 .1M251.5 195.3a6.9 6.9 0 0 0 5.4 5.6 17.2 17.2 0 0 0 15.6-1.9 5.2 5.2 0 0 0 1.9-3.2"/>
</g>
<!-- layer: Visible (ISO) -->
<circle cx="355.3" cy="130.5" r=".25" fill="#000"/>
<!-- layer: Symbol (ISO) -->
<g fill="none" stroke="#000" stroke-width=".3">
<path d="M10 16.5v-6.5h159.2v6.5M10 16.5h159.2v6.4M10 16.5v147.7h159.2v-141.3M23.3 16.5v147.7M34.2 16.5v147.7M89.3 16.5v147.7M10 22.9h159.2M10 29.3h159.2M248.1 37.5l31.8 49.2M10 42.1h159.2M10 48.6h159.2M10 55h159.2"/>
<path d="M225.9 46.5l35.3 68M299.9 47l-8.5 40.2M10 61.4h159.2M10 67.8h159.2M10 74.3h159.2M213 66.4l9.6 37.8M319.6 60.5l-29.1 50.3M339.5 70.7l-33.4 21.7M10 80.7h159.2M10 87.1h159.2M10 93.5h159.2M10 100h159.2"/>
<path d="M278.1 84.9l.9-.6 .9 2.4zM291.4 84.7l1 .2-1 2.3zM306.1 92.4l1.9-1.8 .5 .9zM356.9 83.7l-24.9 37.4M10 106.4h159.2M10 119.2h159.2M221.5 101.9l1-.3 .1 2.6zM259.6 112.6l.9-.5 .7 2.4zM291.4 108.4l.8 .5-1.7 1.9zM333 118.8l.8 .5-1.8 1.8zM10 132.1h159.2M10 138.5h159.2"/>
<path d="M10 151.3h159.2M252.5 159.7l2.5-.4-2.1 1.4zM255 159.3l-56.1 22M343.8 149.4l1.8 1.9-.9 .5zM343.8 149.4l27.3 42.1M273.8 163.6l.1 2.5-1-.1zM273.8 163.6l-9.9 60.3M277.3 163l1 2.4-1 .2zM277.3 163l12.8 61M278.4 161.3l1.7 1.9-.9 .5zM278.4 161.3l37 63.3"/>
<circle cx="245.2" cy="33.1" r="5.3"/>
<circle cx="192" cy="41.8" r="5.3"/>
<circle cx="202.5" cy="41.8" r="5.3"/>
<circle cx="213" cy="41.8" r="5.3"/>
<circle cx="223.5" cy="41.8" r="5.3"/>
<circle cx="301" cy="41.9" r="5.3"/>
<circle cx="311.5" cy="41.9" r="5.3"/>
<circle cx="322" cy="41.9" r="5.3"/>
<circle cx="322.2" cy="55.9" r="5.3"/>
<circle cx="332.5" cy="41.9" r="5.3"/>
<circle cx="180.2" cy="61.3" r="5.3"/>
<circle cx="190.7" cy="61.3" r="5.3"/>
<circle cx="201.2" cy="61.3" r="5.3"/>
<circle cx="211.7" cy="61.3" r="5.3"/>
<circle cx="343.8" cy="67.8" r="5.3"/>
<circle cx="359.8" cy="79.3" r="5.3"/>
<circle cx="370.3" cy="79.3" r="5.3"/>
<circle cx="380.8" cy="79.3" r="5.3"/>
<circle cx="194.1" cy="183.2" r="5.3"/>
<circle cx="374" cy="195.9" r="5.3"/>
<circle cx="252.5" cy="229.1" r="5.3"/>
<circle cx="263" cy="229.1" r="5.3"/>
<circle cx="291.2" cy="229.1" r="5.3"/>
<circle cx="318.1" cy="229.1" r="5.3"/>
<circle cx="328.6" cy="229.1" r="5.3"/>
</g>
<!-- layer: Border (ISO) -->
<g fill="none" stroke="#000" stroke-width=".7">
<path d="M10 10h400v277h-400zM70 3v7M140 3v7M208.4 7.3h3.2l-1.6 2.7zM280 3v7M350 3v7M3 74.3h7M410 74.3h7M7.3 146.9l2.7 1.6-2.7 1.6zM410 148.5l2.7-1.6v3.2zM3 222.8h7M410 222.8h7"/>
<path d="M70 287v7M140 287v7M210 287l1.6 2.8h-3.2zM280 287v7M350 287v7"/>
</g>
<!-- layer: Title (ISO) -->
<g fill="none" stroke="#000" stroke-width=".51">
<path d="M133 247h40v5h-40zM133 247h117v5h-117zM133 257v-5h277v5M133 257h277v30h-277zM167 257v30M240 252v15M249 247v5M250 247h40v5h-40zM250 247h80v5h-80zM274 257v10M299 257v10M329 247v5"/>
<path d="M330 247h80v5h-80zM339 257v10M362 257v10M387 257v10M133 267h277M315 277h95M315 267v20M375 277v10M390 277v10"/>
</g>
<!-- layer: Symbol (ISO) -->
<g fill="#000" stroke="#000" stroke-width=".3">
<path d="M278.1 84.9l1.8 1.8zM278.1 84.9l.9-.6 .9 2.4zM291.4 84.7v2.5zM291.4 84.7l1 .2-1 2.3zM306.1 92.4l1.9-1.8zM306.1 92.4l1.9-1.8 .5 .9zM221.5 101.9l1.1 2.3zM221.5 101.9l1-.3 .1 2.6zM259.6 112.6l1.6 1.9zM259.6 112.6l.9-.5 .7 2.4zM291.4 108.4l-.9 2.4zM291.4 108.4l.8 .5-1.7 1.9z"/>
<path d="M333 118.8l-1 2.3zM333 118.8l.8 .5-1.8 1.8zM343.8 149.4l1.8 1.9zM343.8 149.4l1.8 1.9-.9 .5zM252.9 160.7l2.1-1.4zM252.5 159.7l2.5-.4-2.1 1.4zM273.8 163.6l.1 2.5zM273.8 163.6l.1 2.5-1-.1zM277.3 163l1 2.4zM277.3 163l1 2.4-1 .2zM278.4 161.3l1.7 1.9zM278.4 161.3l1.7 1.9-.9 .5z"/>
</g>
<g font-size="4.8">
<text x="33.7" y="9.6">6</text>
<text x="103.7" y="9.6">5</text>
<text x="173.7" y="9.6">4</text>
<text x="243.7" y="9.6">3</text>
<text x="313.7" y="9.6">2</text>
<text x="383.7" y="9.6">1</text>
<text x="77" y="15">PARTS LIST</text>
<text x="11.2" y="21.4">ITEM</text>
<text x="24.2" y="21.5">QTY</text>
<text x="46" y="21.4">PART NUMBER</text>
<text x="114.2" y="21.5">DESCRIPTION</text>
<text x="15.3" y="27.9">1</text>
<text x="27.4" y="27.8">4</text>
<text x="35.1" y="27.9">618-6 SKF</text>
<text x="90.2" y="27.9">Deep Groove Ball Bearing</text>
<text x="15.3" y="34.3">2</text>
<text x="26.1" y="34.3">12</text>
<text x="35.1" y="34.3">450712010040016</text>
<text x="90.2" y="34.3">Socket Cap Screw - Standard - (A2)</text>
<text x="243.9" y="34.9">6</text>
<text x="6.3" y="38.9">D</text>
<text x="90.2" y="40.8">- M4 x 16</text>
<text x="410.4" y="38.9">D</text>
<text x="15.3" y="47.1">3</text>
<text x="27.4" y="47.1">4</text>
<text x="35.1" y="47.1">451233010040020</text>
<text x="90.2" y="47.2">Socket Csk Screw - (A2) - M4 x 20</text>
<text x="189.4" y="43.6">15</text>
<text x="201.2" y="43.6">4</text>
<text x="211.7" y="43.6">3</text>
<text x="222.2" y="43.6">9</text>
<text x="298.4" y="43.7">12</text>
<text x="310.2" y="43.7">2</text>
<text x="319.4" y="43.7">15</text>
<text x="329.9" y="43.7">16</text>
<text x="15.3" y="53.5">4</text>
<text x="27.4" y="53.5">4</text>
<text x="35.1" y="53.6">BSM.001.100</text>
<text x="90.2" y="53.6">Top_6mm Spacer</text>
<text x="15.3" y="60">5</text>
<text x="27.4" y="60">4</text>
<text x="35.1" y="60">BSM.001.142</text>
<text x="320.9" y="57.7">6</text>
<text x="90.2" y="60.1">Top_Shaft 1</text>
<text x="177.6" y="63.1">15</text>
<text x="189.4" y="63">4</text>
<text x="199.9" y="63.1">3</text>
<text x="210.4" y="63.1">9</text>
<text x="15.3" y="66.4">6</text>
<text x="27.4" y="66.4">3</text>
<text x="35.1" y="66.4">BSM.001.144</text>
<text x="90.2" y="66.5">Top_Slider Piece 1_3 Lanes</text>
<text x="342.5" y="69.6">8</text>
<text x="15.3" y="72.8">7</text>
<text x="27.4" y="72.8">1</text>
<text x="35.1" y="72.8">BSM.001.146</text>
<text x="90.2" y="72.9">Top_Slider Piece 2</text>
<text x="15.3" y="79.3">8</text>
<text x="27.4" y="79.2">1</text>
<text x="35.1" y="79.3">BSM.001.147</text>
<text x="90.2" y="79.3">Top_Slider Piece 3</text>
<text x="357.2" y="81.1">10</text>
<text x="367.7" y="81.1">15</text>
<text x="378.2" y="81.1">17</text>
<text x="15.3" y="85.7">9</text>
<text x="27.4" y="85.7">2</text>
<text x="35.1" y="85.7">BSM.001.150</text>
<text x="90.2" y="85.7">Top_Tilt Pipe_3 Lanes</text>
<text x="14" y="92.1">10</text>
<text x="27.4" y="92.1">6</text>
<text x="35.1" y="92.1">BSM.001.152</text>
<text x="90.2" y="92.1">Top_Pipe 01</text>
<text x="14" y="98.5">11</text>
<text x="27.4" y="98.5">4</text>
<text x="35.1" y="98.5">BSM.002.115</text>
<text x="90.2" y="98.6">Selection_Washer</text>
<text x="14" y="105">12</text>
<text x="27.4" y="105">6</text>
<text x="35.1" y="105">BSM.003.100</text>
<text x="90.2" y="105">Timing_Angle Bracket</text>
<text x="6.7" y="113.2">C</text>
<text x="14" y="111.4">13</text>
<text x="27.4" y="111.3">4</text>
<text x="35.1" y="111.4">M3 x 5 - Socket Cap</text>
<text x="90.2" y="111.4">Socket Cap Screw - Standard - (A2)</text>
<text x="410.4" y="113.2">C</text>
<text x="35.1" y="117.8">Screw - Standard (A2)</text>
<text x="90.2" y="117.8">- M3 x 5</text>
<text x="14" y="124.2">14</text>
<text x="27.4" y="124.2">4</text>
<text x="35.1" y="124.3">M3 x 8 - Socket Cap</text>
<text x="90.2" y="124.3">Socket Cap Screw - Standard - (A2)</text>
<text x="35.1" y="130.7">Screw - Standard (A2)</text>
<text x="90.2" y="130.7">- M3 x 8</text>
<text x="14" y="137">15</text>
<text x="26.1" y="137.1">40</text>
<text x="35.1" y="137.1">M4 - Nyloc Nut</text>
<text x="90.2" y="137.1">Nyloc Nut - M4</text>
<text x="14" y="143.5">16</text>
<text x="26.1" y="143.5">12</text>
<text x="35.1" y="143.5">M4 x 12 - Socket Csk</text>
<text x="90.2" y="143.5">Socket Csk Screw - (A2) - M4 x 12</text>
<text x="35.1" y="150">Screw (A2)</text>
<text x="14" y="156.3">17</text>
<text x="26.1" y="156.3">12</text>
<text x="35.1" y="156.4">M4 x 16 - Socket Csk</text>
<text x="90.2" y="156.4">Socket Csk Screw - (A2) - M4 x 16</text>
<text x="35.1" y="162.8">Screw (A2)</text>
<text x="192.8" y="184.9">7</text>
<text x="6.8" y="187.4">B</text>
<text x="410.4" y="187.4">B</text>
<text x="372.7" y="197.7">6</text>
<text x="249.9" y="230.9">13</text>
<text x="260.4" y="230.9">11</text>
<text x="289.9" y="230.9">1</text>
<text x="316.8" y="230.8">5</text>
<text x="325.9" y="230.9">14</text>
<text x="6.7" y="261.7">A</text>
<text x="410.4" y="261.7">A</text>
<text x="319" y="274.2">TITLE: Top_Slider Assy_3 Lanes</text>
<text x="331.9" y="285.3">BSM.001.008</text>
<text x="381.2" y="285.3">1</text>
<text x="394.2" y="285">1 / 1</text>
<text x="33.7" y="291">6</text>
<text x="103.7" y="290.9">5</text>
<text x="173.7" y="290.9">4</text>
<text x="243.7" y="291">3</text>
<text x="313.7" y="291">2</text>
<text x="383.7" y="290.9">1</text>
</g>
<g font-size="4.6">
<text x="242" y="273.7">Department of</text>
<text x="242" y="278.4">Mechanical</text>
<text x="242" y="283.2">Engineering</text>
</g>
<g font-size="4.1">
<text x="134.6" y="251.1">Material:</text>
<text x="254" y="250.8">Quantity</text>
<text x="343.9" y="265.6">A3</text>
</g>
<g font-size="3.5">
<text x="134.4" y="255.6">DO NOT SCALE: IF IN DOUBT, PLEASE ASK.</text>
<text x="241" y="256">TOLERANCES UNLESS OTHERWISE STATED: LINEAR ±±0.15</text>
<text x="351.6" y="256">ANGULAR±±3°</text>
<text x="134.9" y="260.6">ALL DIMS. IN MM</text>
<text x="169.2" y="260.6">Contact Details:</text>
<text x="135.1" y="264.8">SCALE: 1 : 2</text>
<text x="241" y="266">JT</text>
<text x="319.2" y="265.5">24.03.19</text>
<text x="363" y="266">24-Mar-19</text>
<text x="317.2" y="281.2">PART No.</text>
</g>
<g font-size="2.8">
<text x="241" y="260.1">Designed by</text>
<text x="275" y="260.1">Checked by</text>
<text x="300" y="260.1">Approved by</text>
<text x="332.3" y="260">Date</text>
<text x="343.8" y="260.1">Sheet size</text>
<text x="363" y="260">Date</text>
<text x="390" y="260.1">PROJECT</text>
<text x="378.4" y="280.1">Edition</text>
<text x="396.6" y="280.1">Sheet</text>
</g>
<g font-size="2.5">
<text x="169" y="271.9">© UNIVERSITY OF BATH</text>
<text x="169" y="274.7">THIS DOCUMENT IS COPYRIGHT AND THE PROPERTY</text>
<text x="169" y="277.5">OF THE UNIVERSITY OF BATH. IT MUST NOT BE COPIED</text>
<text x="169" y="280.4">IN WHOLE OR IN PART NOR DISCLOSED TO ANY THIRD</text>
<text x="169" y="283.2">PARTY WITHOUT PRIOR PERMISION OF THE UNIVERSITY</text>
</g>
</svg>
